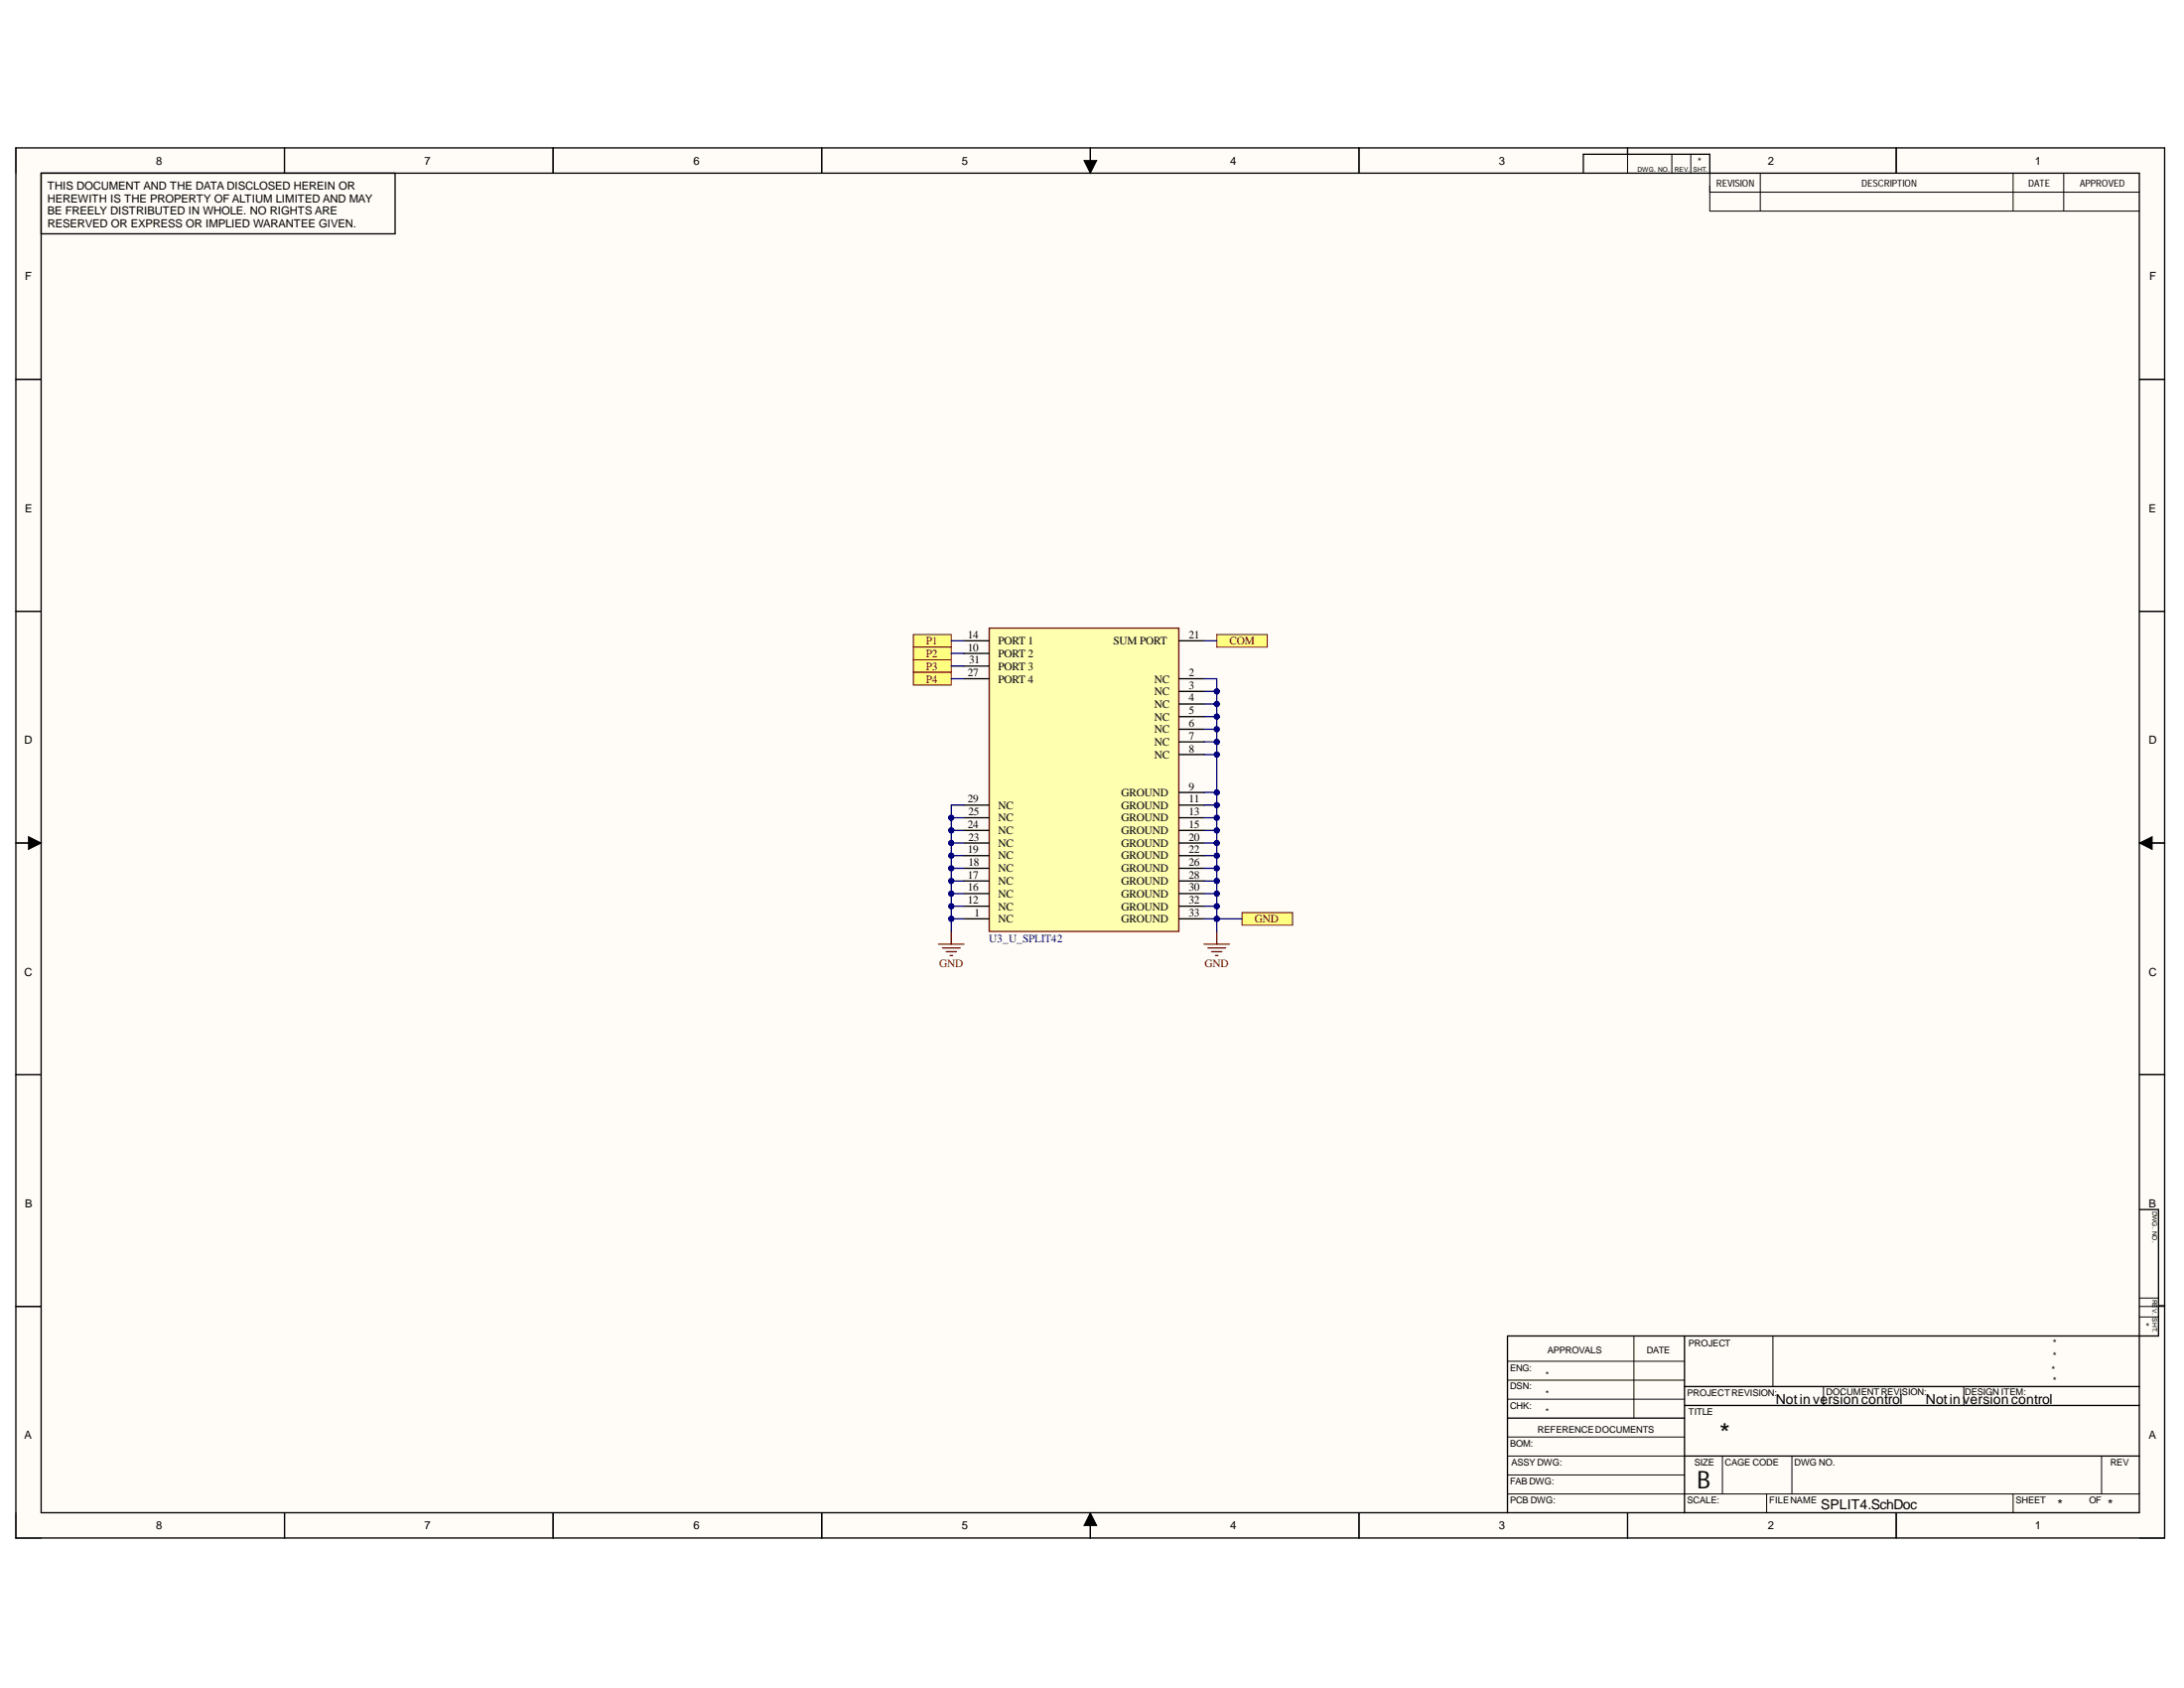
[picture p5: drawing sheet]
<svg xmlns="http://www.w3.org/2000/svg" width="279mm" height="216mm" viewBox="0 0 279 216" stroke-linecap="round" stroke-linejoin="round" font-family="sans-serif">
<g fill="#fffcf8">
<path d="M2 18.9h274.9v177.8h-274.9z" fill-rule="evenodd"/>
<path d="M5.3 22.1h268.4v171.4h-268.4z" fill-rule="evenodd"/>
</g>
<g fill="none" stroke="#000" stroke-width=".13">
<path d="M2 18.9v3.2M36.4 18.9v3.2M70.8 18.9v3.2M105.1 18.9v3.2M139.5 18.9v3.2M173.9 18.9v3.2M208.2 18.9v3.2M213.9 19.7v2.4M216.3 19.7v2.4M242.6 18.9v3.2M138.7 20.5h1.6l-.8 1.6zM218.7 22.1v4.9h55"/>
<path d="M218.7 24.6h55M225.2 22.1v4.9M257.5 22.1v4.9M264 22.1v4.9M2 48.5h3.3M273.7 48.5h3.2M2 78.2h3.3M273.7 78.2h3.2M2 107.8h3.3M3.6 107l1.7 .8-1.7 .8zM273.7 107.8l1.6-.8v1.6zM273.7 107.8h3.2"/>
<path d="M2 137.5h3.3M273.7 137.5h3.2M2 167.1h3.3M192.9 176.5h22.6M192.9 174.1h22.6M192.9 179h22.6M209 170.9v10.5M226.8 170.9v6.4M233.3 177.3v2.5M251.2 177.3v2.5M273.7 167.1h3.2M273.7 168.4h2.4"/>
<path d="M273.7 166h2.4M2 193.5v3.2h3.3M36.4 193.5v3.2M70.8 193.5v3.2M105.1 193.5v3.2M139.5 193.5l.8 1.6h-1.6zM139.5 193.5v3.2M173.9 193.5v3.2M192.9 191.1h80.8M192.9 186.2h22.6M192.9 183.8h22.6M192.9 188.7h22.6"/>
<path d="M208.2 193.5v3.2M220.4 186.2v4.9M226 191.1v2.4M229.2 186.2v4.9M242.6 193.5v3.2M257.5 191.1v2.4M268.9 186.2v4.9M273.7 196.7h3.2"/>
</g>
<g fill="none" stroke="#000" stroke-width=".17">
<path d="M2 18.9h274.9v177.8h-274.9zM36.4 18.9v3.2M70.8 18.9v3.2M105.1 18.9v3.2M139.5 18.9v3.2M173.9 18.9v3.2M208.2 18.9v.8M242.6 18.9v3.2M5.3 22.1h268.4v171.4h-268.4zM50.5 22.1v7.8h-45.2M202.6 22.1v-2.4h16.1v2.4M2 48.5h3.3"/>
<path d="M273.7 48.5h3.2M2 78.2h3.3M273.7 78.2h3.2M2 107.8h3.3M273.7 107.8h3.2M2 137.5h3.3M273.7 137.5h3.2M273.7 154.7h2.4v16.2h-83.2v22.6M2 167.1h3.3M215.5 177.3h58.2M215.5 170.9v22.6M215.5 179.8h58.2"/>
<path d="M276.1 167h.8M36.4 193.5v3.2M70.8 193.5v3.2M105.1 193.5v3.2M139.5 193.5v3.2M173.9 193.5v3.2M192.9 181.4h22.6M208.2 193.5v3.2M215.5 186.2h58.2M242.6 193.5v3.2"/>
</g>
<path d="M138.7 20.5h1.6l-.8 1.6zM3.6 107l1.7 .8-1.7 .8zM273.7 107.8l1.6-.8v1.6zM139.5 193.5l.8 1.6h-1.6z" fill="#000"/>
<path d="M126.6 80.3h24.2v38.8h-24.2z" fill-rule="evenodd" fill="#ffffb0"/>
<path d="M126.6 80.3h24.2v38.8h-24.2zM155.7 119.1v1.7M154 120.8h3.3M154.5 121.2h2.3M155 121.7h1.3M155.5 122.2h.3" fill="none" stroke="#800000" stroke-width=".17"/>
<g fill="none" stroke="#000" stroke-width=".17">
<path d="M123.3 82h3.3M123.3 83.6h3.3M123.3 85.2h3.3M123.3 86.8h3.3M150.8 82h3.2M150.8 86.8h3.2M150.8 88.4h3.2M150.8 90h3.2M150.8 91.7h3.2M150.8 93.3h3.2M150.8 94.9h3.2M150.8 96.5h3.2"/>
<path d="M123.3 103h3.3M123.3 104.6h3.3M123.3 106.2h3.3M123.3 107.8h3.3M123.3 109.4h3.3M123.3 111.1h3.3M123.3 112.7h3.3M123.3 114.3h3.3M123.3 115.9h3.3M123.3 117.5h3.3M150.8 101.4h3.2M150.8 103h3.2"/>
<path d="M150.8 104.6h3.2M150.8 106.2h3.2M150.8 107.8h3.2M150.8 109.4h3.2M150.8 111.1h3.2M150.8 112.7h3.2M150.8 114.3h3.2M150.8 115.9h3.2M150.8 117.5h3.2"/>
</g>
<path d="M154 117.5h1.7v1.6" fill="none" stroke="#000080" stroke-width=".17"/>
<circle cx="155.7" cy="117.5" r=".32" fill="#000080"/>
<circle cx="155.7" cy="117.5" r=".32" fill="none" stroke="#000080" stroke-width=".13"/>
<path d="M154 115.9h1.7v1.6" fill="none" stroke="#000080" stroke-width=".17"/>
<circle cx="155.7" cy="115.9" r=".32" fill="#000080"/>
<circle cx="155.7" cy="115.9" r=".32" fill="none" stroke="#000080" stroke-width=".13"/>
<circle cx="155.7" cy="117.5" r=".32" fill="#000080"/>
<circle cx="155.7" cy="117.5" r=".32" fill="none" stroke="#000080" stroke-width=".13"/>
<path d="M154 114.3h1.7v1.6" fill="none" stroke="#000080" stroke-width=".17"/>
<circle cx="155.7" cy="114.3" r=".32" fill="#000080"/>
<circle cx="155.7" cy="114.3" r=".32" fill="none" stroke="#000080" stroke-width=".13"/>
<circle cx="155.7" cy="115.9" r=".32" fill="#000080"/>
<circle cx="155.7" cy="115.9" r=".32" fill="none" stroke="#000080" stroke-width=".13"/>
<path d="M154 112.7h1.7v1.6" fill="none" stroke="#000080" stroke-width=".17"/>
<circle cx="155.7" cy="112.7" r=".32" fill="#000080"/>
<circle cx="155.7" cy="112.7" r=".32" fill="none" stroke="#000080" stroke-width=".13"/>
<circle cx="155.7" cy="114.3" r=".32" fill="#000080"/>
<circle cx="155.7" cy="114.3" r=".32" fill="none" stroke="#000080" stroke-width=".13"/>
<path d="M154 111.1h1.7v1.6" fill="none" stroke="#000080" stroke-width=".17"/>
<circle cx="155.7" cy="111.1" r=".32" fill="#000080"/>
<circle cx="155.7" cy="111.1" r=".32" fill="none" stroke="#000080" stroke-width=".13"/>
<circle cx="155.7" cy="112.7" r=".32" fill="#000080"/>
<circle cx="155.7" cy="112.7" r=".32" fill="none" stroke="#000080" stroke-width=".13"/>
<path d="M154 109.4h1.7v1.7" fill="none" stroke="#000080" stroke-width=".17"/>
<circle cx="155.7" cy="109.4" r=".32" fill="#000080"/>
<circle cx="155.7" cy="109.4" r=".32" fill="none" stroke="#000080" stroke-width=".13"/>
<circle cx="155.7" cy="111.1" r=".32" fill="#000080"/>
<circle cx="155.7" cy="111.1" r=".32" fill="none" stroke="#000080" stroke-width=".13"/>
<path d="M154 107.8h1.7v1.6" fill="none" stroke="#000080" stroke-width=".17"/>
<circle cx="155.7" cy="107.8" r=".32" fill="#000080"/>
<circle cx="155.7" cy="107.8" r=".32" fill="none" stroke="#000080" stroke-width=".13"/>
<circle cx="155.7" cy="109.4" r=".32" fill="#000080"/>
<circle cx="155.7" cy="109.4" r=".32" fill="none" stroke="#000080" stroke-width=".13"/>
<path d="M154 106.2h1.7v1.6" fill="none" stroke="#000080" stroke-width=".17"/>
<circle cx="155.7" cy="106.2" r=".32" fill="#000080"/>
<circle cx="155.7" cy="106.2" r=".32" fill="none" stroke="#000080" stroke-width=".13"/>
<circle cx="155.7" cy="107.8" r=".32" fill="#000080"/>
<circle cx="155.7" cy="107.8" r=".32" fill="none" stroke="#000080" stroke-width=".13"/>
<path d="M154 104.6h1.7v1.6" fill="none" stroke="#000080" stroke-width=".17"/>
<circle cx="155.7" cy="104.6" r=".32" fill="#000080"/>
<circle cx="155.7" cy="104.6" r=".32" fill="none" stroke="#000080" stroke-width=".13"/>
<circle cx="155.7" cy="106.2" r=".32" fill="#000080"/>
<circle cx="155.7" cy="106.2" r=".32" fill="none" stroke="#000080" stroke-width=".13"/>
<path d="M154 103h1.7v1.6" fill="none" stroke="#000080" stroke-width=".17"/>
<circle cx="155.7" cy="103" r=".32" fill="#000080"/>
<circle cx="155.7" cy="103" r=".32" fill="none" stroke="#000080" stroke-width=".13"/>
<circle cx="155.7" cy="104.6" r=".32" fill="#000080"/>
<circle cx="155.7" cy="104.6" r=".32" fill="none" stroke="#000080" stroke-width=".13"/>
<path d="M154 101.4h1.7v1.6" fill="none" stroke="#000080" stroke-width=".17"/>
<circle cx="155.7" cy="101.4" r=".32" fill="#000080"/>
<circle cx="155.7" cy="101.4" r=".32" fill="none" stroke="#000080" stroke-width=".13"/>
<circle cx="155.7" cy="103" r=".32" fill="#000080"/>
<circle cx="155.7" cy="103" r=".32" fill="none" stroke="#000080" stroke-width=".13"/>
<path d="M155.7 81.2h6.4v1.6h-6.4z" fill-rule="evenodd" fill="#ffff80"/>
<path d="M155.7 81.2h6.4v1.6h-6.4z" fill="none" stroke="#800000" stroke-width=".13"/>
<path d="M116.8 81.2h4.9v1.6h-4.9z" fill-rule="evenodd" fill="#ffff80"/>
<path d="M116.8 81.2h4.9v1.6h-4.9z" fill="none" stroke="#800000" stroke-width=".13"/>
<path d="M116.8 82.8h4.9v1.6h-4.9z" fill-rule="evenodd" fill="#ffff80"/>
<path d="M116.8 82.8h4.9v1.6h-4.9z" fill="none" stroke="#800000" stroke-width=".13"/>
<path d="M116.8 84.4h4.9v1.6h-4.9z" fill-rule="evenodd" fill="#ffff80"/>
<path d="M116.8 84.4h4.9v1.6h-4.9z" fill="none" stroke="#800000" stroke-width=".13"/>
<path d="M116.8 86h4.9v1.6h-4.9z" fill-rule="evenodd" fill="#ffff80"/>
<path d="M116.8 86h4.9v1.6h-4.9z" fill="none" stroke="#800000" stroke-width=".13"/>
<path d="M121.7 82h1.6M121.7 83.6h1.6M121.7 85.2h1.6M121.7 86.8h1.6M154 82h1.7" fill="none" stroke="#000080" stroke-width=".17"/>
<path d="M158.9 116.7h6.5v1.6h-6.5z" fill-rule="evenodd" fill="#ffff80"/>
<path d="M158.9 116.7h6.5v1.6h-6.5z" fill="none" stroke="#800000" stroke-width=".13"/>
<path d="M155.7 117.5h3.2" fill="none" stroke="#000080" stroke-width=".17"/>
<circle cx="155.7" cy="117.5" r=".32" fill="#000080"/>
<circle cx="155.7" cy="117.5" r=".32" fill="none" stroke="#000080" stroke-width=".13"/>
<path d="M121.7 119.1v1.7M120.1 120.8h3.2M120.6 121.2h2.2M121.1 121.7h1.2M121.5 122.2h.4" fill="none" stroke="#800000" stroke-width=".17"/>
<path d="M123.3 117.5h-1.6v1.6" fill="none" stroke="#000080" stroke-width=".17"/>
<circle cx="121.7" cy="117.5" r=".32" fill="#000080"/>
<circle cx="121.7" cy="117.5" r=".32" fill="none" stroke="#000080" stroke-width=".13"/>
<path d="M123.3 115.9h-1.6v1.6" fill="none" stroke="#000080" stroke-width=".17"/>
<circle cx="121.7" cy="115.9" r=".32" fill="#000080"/>
<circle cx="121.7" cy="115.9" r=".32" fill="none" stroke="#000080" stroke-width=".13"/>
<circle cx="121.7" cy="117.5" r=".32" fill="#000080"/>
<circle cx="121.7" cy="117.5" r=".32" fill="none" stroke="#000080" stroke-width=".13"/>
<path d="M123.3 114.3h-1.6v1.6" fill="none" stroke="#000080" stroke-width=".17"/>
<circle cx="121.7" cy="114.3" r=".32" fill="#000080"/>
<circle cx="121.7" cy="114.3" r=".32" fill="none" stroke="#000080" stroke-width=".13"/>
<circle cx="121.7" cy="115.9" r=".32" fill="#000080"/>
<circle cx="121.7" cy="115.9" r=".32" fill="none" stroke="#000080" stroke-width=".13"/>
<path d="M123.3 112.7h-1.6v1.6" fill="none" stroke="#000080" stroke-width=".17"/>
<circle cx="121.7" cy="112.7" r=".32" fill="#000080"/>
<circle cx="121.7" cy="112.7" r=".32" fill="none" stroke="#000080" stroke-width=".13"/>
<circle cx="121.7" cy="114.3" r=".32" fill="#000080"/>
<circle cx="121.7" cy="114.3" r=".32" fill="none" stroke="#000080" stroke-width=".13"/>
<path d="M123.3 111.1h-1.6v1.6" fill="none" stroke="#000080" stroke-width=".17"/>
<circle cx="121.7" cy="111.1" r=".32" fill="#000080"/>
<circle cx="121.7" cy="111.1" r=".32" fill="none" stroke="#000080" stroke-width=".13"/>
<circle cx="121.7" cy="112.7" r=".32" fill="#000080"/>
<circle cx="121.7" cy="112.7" r=".32" fill="none" stroke="#000080" stroke-width=".13"/>
<path d="M123.3 109.4h-1.6v1.7" fill="none" stroke="#000080" stroke-width=".17"/>
<circle cx="121.7" cy="109.4" r=".32" fill="#000080"/>
<circle cx="121.7" cy="109.4" r=".32" fill="none" stroke="#000080" stroke-width=".13"/>
<circle cx="121.7" cy="111.1" r=".32" fill="#000080"/>
<circle cx="121.7" cy="111.1" r=".32" fill="none" stroke="#000080" stroke-width=".13"/>
<path d="M123.3 107.8h-1.6v1.6" fill="none" stroke="#000080" stroke-width=".17"/>
<circle cx="121.7" cy="107.8" r=".32" fill="#000080"/>
<circle cx="121.7" cy="107.8" r=".32" fill="none" stroke="#000080" stroke-width=".13"/>
<circle cx="121.7" cy="109.4" r=".32" fill="#000080"/>
<circle cx="121.7" cy="109.4" r=".32" fill="none" stroke="#000080" stroke-width=".13"/>
<path d="M123.3 106.2h-1.6v1.6" fill="none" stroke="#000080" stroke-width=".17"/>
<circle cx="121.7" cy="106.2" r=".32" fill="#000080"/>
<circle cx="121.7" cy="106.2" r=".32" fill="none" stroke="#000080" stroke-width=".13"/>
<circle cx="121.7" cy="107.8" r=".32" fill="#000080"/>
<circle cx="121.7" cy="107.8" r=".32" fill="none" stroke="#000080" stroke-width=".13"/>
<path d="M123.3 104.6h-1.6v1.6" fill="none" stroke="#000080" stroke-width=".17"/>
<circle cx="121.7" cy="104.6" r=".32" fill="#000080"/>
<circle cx="121.7" cy="104.6" r=".32" fill="none" stroke="#000080" stroke-width=".13"/>
<circle cx="121.7" cy="106.2" r=".32" fill="#000080"/>
<circle cx="121.7" cy="106.2" r=".32" fill="none" stroke="#000080" stroke-width=".13"/>
<path d="M123.3 103h-1.6v1.6" fill="none" stroke="#000080" stroke-width=".17"/>
<circle cx="121.7" cy="104.6" r=".32" fill="#000080"/>
<circle cx="121.7" cy="104.6" r=".32" fill="none" stroke="#000080" stroke-width=".13"/>
<path d="M154 86.8h1.7v14.6" fill="none" stroke="#000080" stroke-width=".17"/>
<circle cx="155.7" cy="88.4" r=".32" fill="#000080"/>
<circle cx="155.7" cy="88.4" r=".32" fill="none" stroke="#000080" stroke-width=".13"/>
<circle cx="155.7" cy="90" r=".32" fill="#000080"/>
<circle cx="155.7" cy="90" r=".32" fill="none" stroke="#000080" stroke-width=".13"/>
<circle cx="155.7" cy="91.7" r=".32" fill="#000080"/>
<circle cx="155.7" cy="91.7" r=".32" fill="none" stroke="#000080" stroke-width=".13"/>
<circle cx="155.7" cy="93.3" r=".32" fill="#000080"/>
<circle cx="155.7" cy="93.3" r=".32" fill="none" stroke="#000080" stroke-width=".13"/>
<circle cx="155.7" cy="94.9" r=".32" fill="#000080"/>
<circle cx="155.7" cy="94.9" r=".32" fill="none" stroke="#000080" stroke-width=".13"/>
<circle cx="155.7" cy="96.5" r=".32" fill="#000080"/>
<circle cx="155.7" cy="96.5" r=".32" fill="none" stroke="#000080" stroke-width=".13"/>
<circle cx="155.7" cy="101.4" r=".32" fill="#000080"/>
<circle cx="155.7" cy="101.4" r=".32" fill="none" stroke="#000080" stroke-width=".13"/>
<path d="M154 88.4h1.7" fill="none" stroke="#000080" stroke-width=".17"/>
<circle cx="155.7" cy="88.4" r=".32" fill="#000080"/>
<circle cx="155.7" cy="88.4" r=".32" fill="none" stroke="#000080" stroke-width=".13"/>
<path d="M154 90h1.7" fill="none" stroke="#000080" stroke-width=".17"/>
<circle cx="155.7" cy="90" r=".32" fill="#000080"/>
<circle cx="155.7" cy="90" r=".32" fill="none" stroke="#000080" stroke-width=".13"/>
<path d="M154 91.7h1.7" fill="none" stroke="#000080" stroke-width=".17"/>
<circle cx="155.7" cy="91.7" r=".32" fill="#000080"/>
<circle cx="155.7" cy="91.7" r=".32" fill="none" stroke="#000080" stroke-width=".13"/>
<path d="M154 93.3h1.7" fill="none" stroke="#000080" stroke-width=".17"/>
<circle cx="155.7" cy="93.3" r=".32" fill="#000080"/>
<circle cx="155.7" cy="93.3" r=".32" fill="none" stroke="#000080" stroke-width=".13"/>
<path d="M154 94.9h1.7" fill="none" stroke="#000080" stroke-width=".17"/>
<circle cx="155.7" cy="94.9" r=".32" fill="#000080"/>
<circle cx="155.7" cy="94.9" r=".32" fill="none" stroke="#000080" stroke-width=".13"/>
<path d="M154 96.5h1.7" fill="none" stroke="#000080" stroke-width=".17"/>
<circle cx="155.7" cy="96.5" r=".32" fill="#000080"/>
<circle cx="155.7" cy="96.5" r=".32" fill="none" stroke="#000080" stroke-width=".13"/>
<text font-size="3.5" x="220" y="184.6">*</text>
<text font-size="3.1" x="217.1" y="190.4">B</text>
<g font-size="1.8">
<text x="227.2" y="179.6">Notinversioncontrol</text>
<text x="246.4" y="179.6">Notinversioncontrol</text>
<text x="232.9" y="193.1">SPLIT4.SchDoc</text>
<text x="263.2" y="193.1">*</text>
<text x="269.6" y="193.1">*</text>
</g>
<g font-size="1.4">
<text x="20" y="21.1">8</text>
<text x="54.3" y="21.1">7</text>
<text x="88.7" y="21.1">6</text>
<text x="123.1" y="21.1">5</text>
<text x="157.4" y="21.1">4</text>
<text x="191.7" y="21.1">3</text>
<text x="226.2" y="21.1">2</text>
<text x="260.3" y="21.1">1</text>
<text x="6.1" y="24.3">THIS DOCUMENT AND THE DATA DISCLOSED HEREIN OR</text>
<text x="6.1" y="25.9">HEREWITH IS THE PROPERTY OF ALTIUM LIMITED AND MAY</text>
<text x="6.1" y="27.5">BE FREELY DISTRIBUTED IN WHOLE. NO RIGHTS ARE</text>
<text x="6.1" y="29.1">RESERVED OR EXPRESS OR IMPLIED WARANTEE GIVEN.</text>
<text x="3.2" y="35.8">F</text>
<text x="275" y="35.8">F</text>
<text x="3.2" y="65.5">E</text>
<text x="274.9" y="65.5">E</text>
<text x="123.8" y="81.7">14</text>
<text x="123.8" y="83.3">10</text>
<text x="127.7" y="82.4">PORT 1</text>
<text x="142.4" y="82.4">SUM PORT</text>
<text x="152.1" y="81.7">21</text>
<text x="123.8" y="86.5">27</text>
<text x="124" y="84.9">31</text>
<text x="127.7" y="84">PORT 2</text>
<text x="127.7" y="85.7">PORT 3</text>
<text x="127.7" y="87.3">PORT 4</text>
<text x="147.7" y="87.3">NC</text>
<text x="147.7" y="88.9">NC</text>
<text x="152.1" y="86.5">2</text>
<text x="152.1" y="88.1">3</text>
<text x="152.1" y="89.7">4</text>
<text x="3.1" y="95.1">D</text>
<text x="147.7" y="90.5">NC</text>
<text x="147.7" y="92.2">NC</text>
<text x="147.7" y="93.8">NC</text>
<text x="147.7" y="95.4">NC</text>
<text x="152.1" y="91.3">5</text>
<text x="152.1" y="93">6</text>
<text x="152.1" y="94.6">7</text>
<text x="274.9" y="95.1">D</text>
<text x="143.4" y="101.9">GROUND</text>
<text x="147.7" y="97">NC</text>
<text x="152.1" y="101">9</text>
<text x="152.1" y="96.2">8</text>
<text x="123.8" y="105.9">24</text>
<text x="123.8" y="102.6">29</text>
<text x="123.9" y="107.5">23</text>
<text x="123.9" y="104.2">25</text>
<text x="127.7" y="106.7">NC</text>
<text x="127.7" y="105.1">NC</text>
<text x="127.7" y="103.5">NC</text>
<text x="143.4" y="103.5">GROUND</text>
<text x="143.4" y="105.1">GROUND</text>
<text x="143.4" y="106.7">GROUND</text>
<text x="152.1" y="102.6">11</text>
<text x="152.1" y="104.2">13</text>
<text x="152.1" y="105.9">15</text>
<text x="152.1" y="107.5">20</text>
<text x="123.8" y="114">16</text>
<text x="123.8" y="112.4">17</text>
<text x="123.8" y="109.1">19</text>
<text x="123.9" y="110.8">18</text>
<text x="127.7" y="113.2">NC</text>
<text x="127.7" y="111.5">NC</text>
<text x="127.7" y="109.9">NC</text>
<text x="127.7" y="108.3">NC</text>
<text x="143.4" y="108.3">GROUND</text>
<text x="143.4" y="109.9">GROUND</text>
<text x="143.4" y="111.5">GROUND</text>
<text x="143.4" y="113.2">GROUND</text>
<text x="152.1" y="109.1">22</text>
<text x="152.1" y="110.8">26</text>
<text x="152.1" y="112.4">28</text>
<text x="152.1" y="114">30</text>
<text x="123.8" y="115.6">12</text>
<text x="124.7" y="117.2">1</text>
<text x="127.7" y="118">NC</text>
<text x="127.7" y="116.4">NC</text>
<text x="127.7" y="114.8">NC</text>
<text x="143.4" y="114.8">GROUND</text>
<text x="143.4" y="116.4">GROUND</text>
<text x="143.4" y="118">GROUND</text>
<text x="152.1" y="115.6">32</text>
<text x="152.1" y="117.2">33</text>
<text x="3.1" y="124.8">C</text>
<text x="274.9" y="124.8">C</text>
<text x="3.2" y="154.4">B</text>
<text x="274.9" y="154.4">B</text>
<text x="3.1" y="184.1">A</text>
<text x="274.9" y="184.1">A</text>
<text x="20" y="195.6">8</text>
<text x="54.3" y="195.6">7</text>
<text x="88.7" y="195.6">6</text>
<text x="123.1" y="195.6">5</text>
<text x="157.4" y="195.6">4</text>
<text x="191.7" y="195.6">3</text>
<text x="226.2" y="195.6">2</text>
<text x="260.3" y="195.6">1</text>
</g>
<g font-size="1.4" fill="#800000">
<text x="118.5" y="82.4">P1</text>
<text x="157.3" y="82.4">COM</text>
<text x="118.5" y="84">P2</text>
<text x="118.5" y="85.7">P3</text>
<text x="118.5" y="87.3">P4</text>
<text x="160.5" y="118">GND</text>
<text x="120.2" y="123.7">GND</text>
<text x="154.1" y="123.7">GND</text>
</g>
<text font-size="1.4" fill="#000080" x="126.5" y="120.5">U3_U_SPLIT42</text>
<g font-size="1.3">
<text x="217.2" y="21.1">*</text>
<text x="219.6" y="23.8">REVISION</text>
<text x="238.2" y="23.8">DESCRIPTION</text>
<text x="259.5" y="23.8">DATE</text>
<text x="266.1" y="23.8">APPROVED</text>
<text x="262.6" y="172.2">*</text>
<text x="262.6" y="173.9">*</text>
<text x="274" y="169.2" transform="rotate(90 274 169.2)">*</text>
<text x="262.4" y="175.6">*</text>
<text x="262.6" y="177">*</text>
</g>
<g font-size="1.2">
<text x="198" y="173.1">APPROVALS</text>
<text x="210.7" y="173.1">DATE</text>
<text x="216" y="172.2">PROJECT</text>
<text x="193.2" y="175.3">ENG:</text>
<text x="193.2" y="177.7">DSN:</text>
<text x="197.7" y="176.3">*</text>
<text x="197.7" y="178.7">*</text>
<text x="215.8" y="178.6">PROJECTREVISION:</text>
<text x="233.6" y="178.4">DOCUMENTREVISION:</text>
<text x="251.4" y="178.4">DESIGN ITEM:</text>
<text x="193.2" y="180.2">CHK:</text>
<text x="193.2" y="185">BOM:</text>
<text x="196.7" y="183.2">REFERENCEDOCUMENTS</text>
<text x="197.7" y="181">*</text>
<text x="216" y="181">TITLE</text>
<text x="193.2" y="189.9">FAB DWG:</text>
<text x="193.3" y="187.4">ASSY DWG:</text>
<text x="216.8" y="187.4">SIZE</text>
<text x="220.7" y="187.4">CAGE CODE</text>
<text x="229.5" y="187.4">DWG NO.</text>
<text x="270" y="187.4">REV</text>
<text x="193.2" y="192.3">PCB DWG:</text>
<text x="215.8" y="192.3">SCALE:</text>
<text x="226.3" y="192.3">FILENAME</text>
<text x="257.9" y="192.3">SHEET</text>
<text x="267.3" y="192.3">OF</text>
</g>
<g font-size=".8">
<text x="209.5" y="22">DWG. NO.</text>
<text x="214.2" y="22">REV.</text>
<text x="216.6" y="22">SHT.</text>
<text x="275.4" y="154.9" transform="rotate(90 275.4 154.9)">DWG. NO.</text>
<text x="275.4" y="166.2" transform="rotate(90 275.4 166.2)">REV.</text>
<text x="275.4" y="168.6" transform="rotate(90 275.4 168.6)">SHT.</text>
</g>
</svg>
